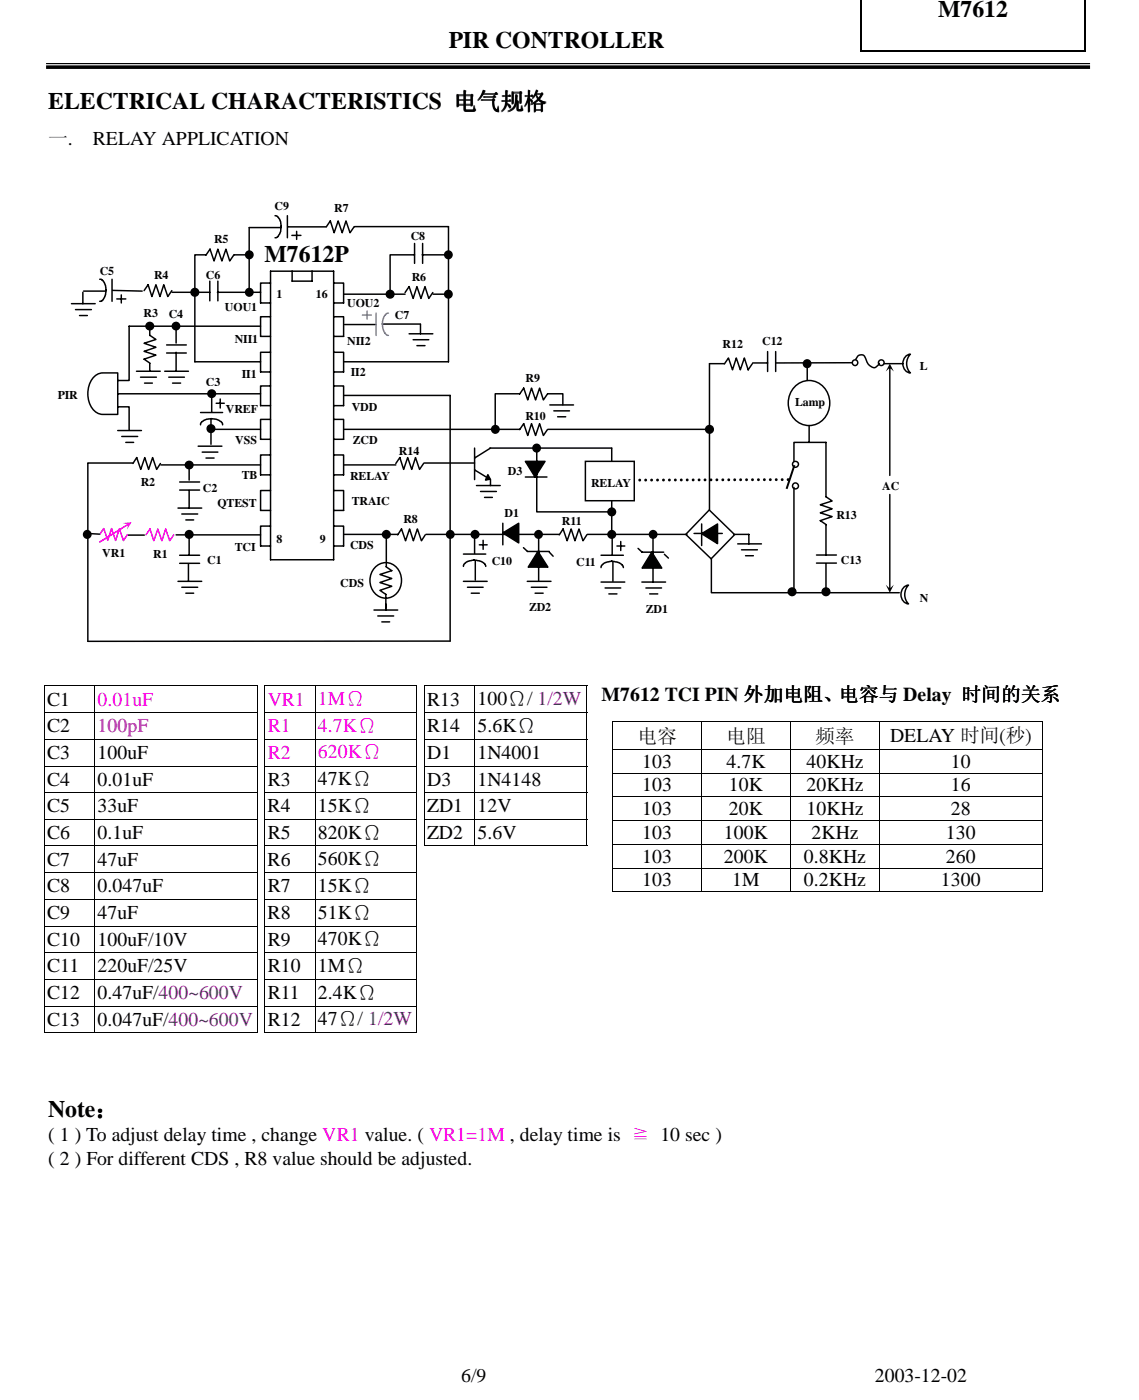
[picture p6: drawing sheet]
<svg xmlns="http://www.w3.org/2000/svg" width="203mm" height="250mm" viewBox="0 0 203 250" stroke-linecap="round" stroke-linejoin="round" font-family="sans-serif">
<path d="M8.2 11.7h186.3v.6h-186.3zM8.2 11.2h186.3v.3h-186.3z" fill="#010101"/>
<path d="M153.6 -.1v9.3M193.6 -.1v9.3M153.7 9h39.8" fill="none" stroke="#000" stroke-width=".25"/>
<g fill="none" stroke="#000" stroke-width=".18">
<path d="M7.8 122.5h38.2M7.8 127.2h38.2M7.8 132h38.2M7.8 136.8h38.2M7.9 122.5v4.7M7.9 127.3v4.6M7.9 132.1v4.6M7.9 136.9v4.5M16.9 122.5v4.7M16.9 127.3v4.6M16.9 132.1v4.6M16.9 136.9v4.5"/>
<path d="M45.9 122.5v4.7M45.9 127.3v4.6M45.9 132.1v4.6M45.9 136.9v4.5M47.2 122.5h27.2M47.2 127.2h27.2M47.2 132h27.2M47.2 136.8h27.2M47.3 122.5v4.7M47.3 127.3v4.6M47.3 132.1v4.6M47.3 136.9v4.5"/>
<path d="M56.2 122.5v4.7M56.2 127.3v4.6M56.2 132.1v4.6M56.2 136.9v4.5M74.3 122.5v4.7M74.3 127.3v4.6M74.3 132.1v4.6M74.3 136.9v4.5M75.6 122.5h29.2M75.6 127.2h29.2M75.6 132h29.2M75.6 136.8h29.2"/>
<path d="M75.7 122.5v4.7M75.7 127.3v4.6M75.7 132.1v4.6M75.7 136.9v4.5M84.7 122.5v4.7M84.7 127.3v4.6M84.7 132.1v4.6M84.7 136.9v4.5M104.7 122.5v4.7M104.7 127.3v4.6M104.7 132.1v4.6M104.7 136.9v4.5"/>
<path d="M109.3 128.8h76.8M109.3 133.8h76.8M109.3 138h76.8M109.4 128.9v4.8M109.4 133.9v4.1M109.4 138.1v4.1M125.2 128.9v4.8M125.2 133.9v4.1M125.2 138.1v4.1M141.1 128.9v4.8M141.1 133.9v4.1M141.1 138.1v4.1"/>
<path d="M156.9 128.9v4.8M156.9 133.9v4.1M156.9 138.1v4.1M186 128.9v4.8M186 133.9v4.1M186 138.1v4.1M7.8 141.5h38.2M7.8 146.3h38.2M7.8 151h38.2M7.8 155.8h38.2M7.9 141.6v4.6M7.9 146.4v4.5"/>
<path d="M7.9 151.1v4.6M7.9 155.9v4.6M16.9 141.6v4.6M16.9 146.4v4.5M16.9 151.1v4.6M16.9 155.9v4.6M45.9 141.6v4.6M45.9 146.4v4.5M45.9 151.1v4.6M45.9 155.9v4.6M47.2 141.5h27.2M47.2 146.3h27.2"/>
<path d="M47.2 151h27.2M47.2 155.8h27.2M47.3 141.6v4.6M47.3 146.4v4.5M47.3 151.1v4.6M47.3 155.9v4.6M56.2 141.6v4.6M56.2 146.4v4.5M56.2 151.1v4.6M56.2 155.9v4.6M74.3 141.6v4.6M74.3 146.4v4.5"/>
<path d="M74.3 151.1v4.6M74.3 155.9v4.6M75.6 141.5h29.2M75.6 146.3h29.2M75.6 151h29.2M75.7 141.6v4.6M75.7 146.4v4.5M84.7 141.6v4.6M84.7 146.4v4.5M104.7 141.6v4.6M104.7 146.4v4.5M109.3 142.3h76.8"/>
<path d="M109.3 146.5h76.8M109.3 150.7h76.8M109.3 155h76.8M109.4 142.4v4M109.4 146.6v4.1M109.4 150.8v4.1M109.4 155.1v4.2M109.4 159.2h15.7M125.2 142.4v4M125.2 146.6v4.1M125.2 150.8v4.1M125.2 155.1v4.2"/>
<path d="M125.3 159.2h15.7M141.1 142.4v4M141.1 146.6v4.1M141.1 150.8v4.1M141.1 155.1v4.2M141.1 159.2h15.7M156.9 142.4v4M156.9 146.6v4.1M156.9 150.8v4.1M156.9 155.1v4.2M157 159.2h28.9M186 142.4v4"/>
<path d="M186 146.6v4.1M186 150.8v4.1M186 155.1v4.2M7.8 160.6h38.2M7.8 165.3h38.2M7.8 170.1h38.2M7.8 174.9h38.2M7.8 179.6h38.2M7.9 160.6v4.7M7.9 165.4v4.6M7.9 170.2v4.6M7.9 175v4.5"/>
<path d="M7.9 179.7v4.8M16.9 160.6v4.7M16.9 165.4v4.6M16.9 170.2v4.6M16.9 175v4.5M16.9 179.7v4.8M45.9 160.6v4.7M45.9 165.4v4.6M45.9 170.2v4.6M45.9 175v4.5M45.9 179.7v4.8M47.2 160.6h27.2"/>
<path d="M47.2 165.3h27.2M47.2 170.1h27.2M47.2 174.9h27.2M47.2 179.6h27.2M47.3 160.6v4.7M47.3 165.4v4.6M47.3 170.2v4.6M47.3 175v4.5M47.3 179.7v4.8M56.2 160.6v4.7M56.2 165.4v4.6M56.2 170.2v4.6"/>
<path d="M56.2 175v4.5M56.2 179.7v4.8M74.3 160.6v4.7M74.3 165.4v4.6M74.3 170.2v4.6M74.3 175v4.5M74.3 179.7v4.8M8 184.4h8.8M17 184.4h28.8M47.3 184.4h8.8M56.3 184.4h18"/>
</g>
<g fill="none" stroke="#010101" stroke-width=".26">
<path d="M12.8 54.2h4.2M13.5 55.3h2.8M14.2 56.3h1.4M14.8 52.2v2M25.7 51.9l.7-1.1 .7 2.1 .7-2.1 .7 2.1 .7-2.1 .7 2.1 .8-1M26.7 58.2v1.7M26.8 59.9l1 .7-2.1 .7 2.1 .7-2.1 .7 2.1 .7-2.1 .7 1.1 .7M30.7 52.2h6.7M31.4 58.2v3M36.8 45.5l.7-1 .7 2.1 .7-2.1 .7 2.1 .7-2.1 .7 2.1 .7-1.1M36.8 45.5h-2v19.1h11.7M37.4 50.2v3.5"/>
<path d="M38.8 52.2h7.7M38.9 50.2v3.5M41.8 45.5h2.3M44.5 40.6v11.2M46.5 58.2h-23.5v9.7h-2M48.3 50.5h-1.8v3.6h1.8M48.3 56.5h-1.8v3.6h1.8M48.3 48.4h11.2v51.5h-11.2zM52.1 48.4v1.8h3.6v-1.8M58.2 40.5l.7-1.1 .7 2.2 .7-2.2 .8 2.2 .6-2.2 .8 2.2 .7-1.1M59.5 50.5h1.8v3.6h-1.8M59.5 56.5h1.8v3.6h-1.8"/>
<path d="M61.3 52.5h11M63.3 40.5h16.7v24.1h-18.7M72.3 52.2l.7-1 .7 2.1 .7-2.1 .7 2.1 .7-2.1 .7 2.1 .7-1.1M73 59.6h4.2M74 45.5h-4.4v7M74 43.5v3.5M75 57.9v1.7M75.3 45.5h4.7M75.4 43.5v3.5M77.3 52.5h2.7M16.8 67.2l1-.5 3.2-.1v7.4h-2.7a3.3 3.3 0 0 1-2.6-3.7 4.3 4.3 0 0 1 1.1-3.1zM21 72.6h2v4.1"/>
<path d="M21 70.3h25.5M21 76.9h4.2M21.7 77.9h2.9M22.4 79h1.4M24.4 66.3h4.2M25.1 67.3h2.8M25.8 68.4h1.4M26.7 64.9v1.4M29.4 66.3h4.2M29.7 61.6h3.5M29.7 63h3.5M30.1 67.3h2.8"/>
<path d="M30.8 68.4h1.4M31.4 62.9v3.4M35.4 79.7h4.2M37.6 76.7h8.9M48.3 62.9h-1.8v3.5h1.8M48.3 68.9h-1.8v3.5h1.8M48.3 74.9h-1.8v3.5h1.8M59.5 62.9h1.8v3.5h-1.8M59.5 68.9h1.8v3.5h-1.8M59.5 74.9h1.8v3.5h-1.8M61.3 70.6h19v43.9M73.7 60.7h2.8"/>
<path d="M74.4 61.7h1.4M141.7 69.1a3.7 3.7 0 0 1 4.2-.8 3.7 3.7 0 0 1 2.1 3.7 3.7 3.7 0 0 1-3.7 4 3.7 3.7 0 0 1-3.7-4 4.2 4.2 0 0 1 1.1-2.9zM15.7 82.7h8M15.7 82.7v31.8M22.7 95.5h3M23.7 82.7l.7-1 .7 2.1 .7-2.1 .7 2.1 .7-2.1 .7 2.1 .7-1.1M28.7 83h17.8M31.4 95.5h15.1M31.8 90.7h4.2M32.1 86.1h3.5M32.1 87.5h3.5M32.1 99.1h3.5"/>
<path d="M32.4 91.8h2.9M33.2 92.8h1.4M33.7 82.7v3M33.7 87.6v3.1M33.7 95.7v3.4M36.1 80.7h2.8M36.8 81.8h1.4M48.3 81.2h-1.8v3.6h1.8M48.3 87.6h-1.8v3.5h1.8M48.3 93.9h-1.8v3.6h1.8M59.5 81.2h1.8v3.6h-1.8M59.5 87.6h1.8v3.5h-1.8"/>
<path d="M59.5 93.9h1.8v3.6h-1.8M61.3 95.4h9.7M68.9 95.4v5.8M71 95.5l.6-1.1 .8 2.1 .7-2.1 .7 2.1 .7-2.1 .7 2.1 .7-1M99.8 95.5l.7-1.1 .7 2.1 .7-2.1 .7 2.1 .7-2.1 .7 2.1 .7-1M31.8 103.8h4.2M32.1 100.6h3.5M32.4 104.8h2.9M33.2 105.9h1.4M33.6 100.7v3.1"/>
</g>
<path d="M26 95.5l.8-1.1 .6 2.1 .8-2.1 .7 2.1 .7-2.1 .7 2.1 .7-1" fill="none" stroke="#ff01ff" stroke-width=".26"/>
<path d="M96 98.5l1.8 2.7h-3.6z" fill="#010101"/>
<g fill="none" stroke="#010101" stroke-width=".26">
<path d="M129.3 65l.7-1.1 .7 2.1 .7-2.1 .7 2.1 .7-2.1 .7 2.1 .7-1M134.3 64.8h2.7M137 62.8v3.5M138.4 62.8v3.5M152.7 64.1a.9 .9 0 0 1 .9-.7 .9 .9 0 0 1 .9 .6 1.72 1.72 0 0 0 1.7 1.6l.7-.7M70.6 82.7l.7-1 .7 2.1 .7-2.1 .8 2.1 .6-2.1 .8 2.1 .7-1.1M93.4 97.8l.7 .7h3.9M96 98.5l1.8 2.7h-3.6zM96.1 95.4v8.4M98 98.6l.7 .7"/>
<circle cx="152.6" cy="64.7" r=".49"/>
<circle cx="157.2" cy="64.8" r=".5"/>
</g>
<path d="M89.7 95.2l2.8-1.8v3.5z" fill="#010101"/>
<path d="M61.3 76.7h31.4M92.7 76.7l.7-1.1 .8 2.2 .6-2.2 .8 2.2 .7-2.2 .7 2.2 .7-1.1M98.1 72.3h4.2M98.8 73.4h2.8M99.5 74.4h1.4M152.1 64.8h-13.7M75.7 82.7h9M89.7 95.2l2.8-1.8v3.5zM89.7 93.4v3.9" fill="none" stroke="#010101" stroke-width=".26"/>
<g fill="#010101">
<path d="M158.7 88.2l.2 .1v16.8l-.1 .1-.2-.1zM158 104.4l.8 .7 .7-.7-.7 1.4z"/>
<path d="M158.7 65.5h.1l.1 .1v19.3l-.1 .1-.2-.1zM158.8 64.9l.7 1.4-.7-.7-.8 .7z"/>
</g>
<path d="M157.7 64.9h3.4M161.7 63.6l.7-.4a2.4 2.4 0 0 0 0 3.4 1.74 1.74 0 0 1-1.3-1.3 1.74 1.74 0 0 1 .6-1.7zM161.3 104.8l.8-.3a2.4 2.4 0 0 0 0 3.3 1.75 1.75 0 0 1-1.3-1.3 1.75 1.75 0 0 1 .5-1.7z" fill="none" stroke="#010101" stroke-width=".26"/>
<circle cx="44.5" cy="52.2" r=".67" fill="#010101"/>
<circle cx="44.5" cy="52.2" r=".67" fill="none" stroke="#010101" stroke-width=".26"/>
<circle cx="44.5" cy="45.5" r=".66" fill="#010101"/>
<circle cx="44.5" cy="45.5" r=".66" fill="none" stroke="#010101" stroke-width=".26"/>
<circle cx="34.8" cy="52.2" r=".68" fill="#010101"/>
<circle cx="34.8" cy="52.2" r=".68" fill="none" stroke="#010101" stroke-width=".26"/>
<circle cx="31.4" cy="58.2" r=".66" fill="#010101"/>
<circle cx="31.4" cy="58.2" r=".66" fill="none" stroke="#010101" stroke-width=".26"/>
<circle cx="26.7" cy="58.2" r=".67" fill="#010101"/>
<circle cx="26.7" cy="58.2" r=".67" fill="none" stroke="#010101" stroke-width=".26"/>
<circle cx="37.8" cy="70.3" r=".67" fill="#010101"/>
<circle cx="37.8" cy="70.3" r=".67" fill="none" stroke="#010101" stroke-width=".26"/>
<circle cx="37.6" cy="76.5" r=".68" fill="#010101"/>
<circle cx="37.6" cy="76.5" r=".68" fill="none" stroke="#010101" stroke-width=".26"/>
<circle cx="33.7" cy="83" r=".66" fill="#010101"/>
<circle cx="33.7" cy="83" r=".66" fill="none" stroke="#010101" stroke-width=".26"/>
<circle cx="33.7" cy="95.4" r=".68" fill="#010101"/>
<circle cx="33.7" cy="95.4" r=".68" fill="none" stroke="#010101" stroke-width=".26"/>
<circle cx="15.6" cy="95.4" r=".67" fill="#010101"/>
<circle cx="15.6" cy="95.4" r=".67" fill="none" stroke="#010101" stroke-width=".26"/>
<circle cx="126.6" cy="76.7" r=".68" fill="#010101"/>
<circle cx="126.6" cy="76.7" r=".68" fill="none" stroke="#010101" stroke-width=".26"/>
<circle cx="116.5" cy="95.4" r=".67" fill="#010101"/>
<circle cx="116.5" cy="95.4" r=".67" fill="none" stroke="#010101" stroke-width=".26"/>
<circle cx="68.9" cy="95.4" r=".68" fill="#010101"/>
<circle cx="68.9" cy="95.4" r=".68" fill="none" stroke="#010101" stroke-width=".26"/>
<circle cx="69.6" cy="52.5" r=".68" fill="#010101"/>
<circle cx="69.6" cy="52.5" r=".68" fill="none" stroke="#010101" stroke-width=".26"/>
<circle cx="80.3" cy="95.4" r=".67" fill="#010101"/>
<circle cx="80.3" cy="95.4" r=".67" fill="none" stroke="#010101" stroke-width=".26"/>
<circle cx="80" cy="52.5" r=".67" fill="#010101"/>
<circle cx="80" cy="52.5" r=".67" fill="none" stroke="#010101" stroke-width=".26"/>
<circle cx="80" cy="45.5" r=".66" fill="#010101"/>
<circle cx="80" cy="45.5" r=".66" fill="none" stroke="#010101" stroke-width=".26"/>
<circle cx="88.4" cy="76.6" r=".67" fill="#010101"/>
<g fill="none" stroke="#010101" stroke-width=".26">
<path d="M84.7 80v5.6M87.5 80l-2.8 1.8M76 95.4h23.8M84.7 83.9l2.8 1.7M82.7 103.8h4.2M83.4 104.8h2.8M84.1 105.9h1.4M94.1 103.8h4.2M94.8 104.8h2.8M95.5 105.9h1.4"/>
<circle cx="88.4" cy="76.6" r=".67"/>
</g>
<path d="M87 84.7l.5 .8-.9 .2z" fill="#010101"/>
<path d="M85 86.7h4.2M85.7 87.7h2.9M86.5 88.8h1.4M87 84.7l.5 .8-.9 .2zM87.5 85.6v1.1" fill="none" stroke="#010101" stroke-width=".26"/>
<path d="M93.7 82.4h3.5l-1.7 2.8z" fill="#010101"/>
<g fill="none" stroke="#010101" stroke-width=".26">
<path d="M87.4 80h21.7v2.4M92.7 70.3l.7-1 .8 2.1 .6-2.1 .8 2.1 .7-2.1 .7 2.1 .7-1.1M92.7 70.3h-4.3v6.4M95.8 80v11.4h13.3M97.8 70.3h2.6v2M61.3 83h9.3M93.7 82.4h3.5l-1.7 2.8zM93.7 85.2h3.9M104.4 82.4h8.8v7h-8.8zM104.8 95.4h17.8M109.1 89.4v5.8M107.2 103.9h4.3"/>
<path d="M108 105h2.8M108.6 106h1.5"/>
</g>
<path d="M116.3 98.6l1.8 2.8h-3.5z" fill="#010101"/>
<path d="M113.8 97.9l.8 .7h3.8M116.3 98.6l1.8 2.8h-3.5zM116.5 95.5v8.4M118.5 99l.8 .6M114.5 103.9h4.3M115.2 105h2.8M115.9 106h1.5" fill="none" stroke="#010101" stroke-width=".26"/>
<path d="M125.2 95.3l2.8-1.8v3.6z" fill="#010101"/>
<g fill="none" stroke="#010101" stroke-width=".26">
<path d="M97.8 76.7h28.8M129.3 64.9h-2.7v26.1M144 64.9v3M144.4 76v3M123.8 95.2h5.1M125.2 95.3l2.8-1.8v3.6zM125.2 93.5v3.9M126.5 91l4.6 4.4-4.2 4.4-4.5-4.4zM126.9 99.8v6h33.6M130.9 95.4h2.7v1.7M131.6 97.1h4.3M132.3 98.2h2.8"/>
<path d="M133 99.2h1.4M141.7 82.4v-3.4h5.7v9.7M141.7 87v18.5M145.7 99.1h3.5M147.4 93.8v5.3M147.4 88.7l1.1 .7-2.1 .7 2.1 .7-2.1 .8 2.1 .6-2.1 .8 1 .7M145.7 100.5h3.5M147.4 100.7v5.1"/>
<circle cx="141.9" cy="82.9" r=".53"/>
<circle cx="141.9" cy="86.8" r=".53"/>
</g>
<path d="M141.7 83l-1.4 4.3" fill="none" stroke="#010101" stroke-width=".35"/>
<path d="M114.1 85.7l27.3-.1" fill="none" stroke="#010101" stroke-width=".53" stroke-dasharray="0 1.1"/>
<circle cx="109.1" cy="95.4" r=".68" fill="#010101"/>
<circle cx="109.1" cy="95.4" r=".68" fill="none" stroke="#010101" stroke-width=".26"/>
<circle cx="96.1" cy="95.4" r=".67" fill="#010101"/>
<circle cx="96.1" cy="95.4" r=".67" fill="none" stroke="#010101" stroke-width=".26"/>
<circle cx="84.8" cy="95.4" r=".68" fill="#010101"/>
<circle cx="84.8" cy="95.4" r=".68" fill="none" stroke="#010101" stroke-width=".26"/>
<circle cx="109.1" cy="91.4" r=".68" fill="#010101"/>
<circle cx="109.1" cy="91.4" r=".68" fill="none" stroke="#010101" stroke-width=".26"/>
<circle cx="95.8" cy="80" r=".67" fill="#010101"/>
<circle cx="95.8" cy="80" r=".67" fill="none" stroke="#010101" stroke-width=".26"/>
<circle cx="144" cy="64.9" r=".67" fill="#010101"/>
<g fill="none" stroke="#010101" stroke-width=".26">
<path d="M49.1 38.5l.4 .1 .4 .5 .2 .5 .1 .9M51.3 38.5v3.9M14.9 52h3.9M17.8 49.9l.5 .1 .3 .4 .2 .6 .1 .8M18.9 51.7l-.1 .9-.2 .6-.3 .5-.5 .1M20 49.9v3.9M20.2 51.8l5.2 .2M20.8 53.4h1.6M21.6 52.6v1.5M44.5 40.6h5.6M50.2 40.4l-.1 .9-.2 .5-.4 .6h-.4M51.4 40.5h6.8"/>
<path d="M52.1 42h1.6M52.9 41.3v1.4M61.5 57.9h5.6M68.4 57.9h6.6M35.8 73.6h3.9M37.7 74.7l-.8 .1-.5 .2-.5 .5-.1 .3M37.8 70.3v3.2M38.6 72h1.4M39.3 71.2v1.6M39.7 75.8a1.12 1.12 0 0 0-.9-.9l-1.2-.2v4.6M82.7 98.9h4M84.5 100l1.5 .3 .5 .4 .2 .4"/>
<path d="M84.6 100l-1.3 .3-.5 .4-.1 .4M84.7 95.5v3.3M85.5 97.3h1.4M86.2 96.5v1.6M107.2 99.1h4M109.2 95.7v3.3M110.1 97.5h1.4M110.8 96.7v1.6M66.7 108.9h4.3M67.1 101.1a2.79 2.79 0 0 1 3.1-.3 2.79 2.79 0 0 1 1.4 2.8 2.78 2.78 0 0 1-1.7 3 2.78 2.78 0 0 1-3.3-1 3.4 3.4 0 0 1 .5-4.5zM67.4 110h2.8M68.1 111h1.4"/>
<path d="M68.8 101.2l1.1 .7-2.1 .7 2.1 .7-2.1 .7 2.1 .7-2.1 .7 1 .7v2.8M80.3 114.5h-64.6M84.8 100.1v3.5M109.1 100.2l1.5 .3 .4 .4 .2 .4M109.2 100.2l-1.3 .3-.6 .5-.1 .3M109.4 100.3v3.5"/>
<circle cx="144" cy="64.9" r=".67"/>
</g>
<path d="M64.7 56.2h1.6M65.5 55.5v1.5M67.1 55.9v4M68.2 57.8l.3 1.4 .5 .6 .3 .1M69.3 55.9l-.4 .1-.4 .5-.3 1.4" fill="none" stroke="#3467ff" stroke-width=".26"/>
<circle cx="141.3" cy="105.7" r=".68" fill="#010101"/>
<circle cx="141.3" cy="105.7" r=".68" fill="none" stroke="#010101" stroke-width=".26"/>
<circle cx="147.4" cy="105.7" r=".68" fill="#010101"/>
<circle cx="147.4" cy="105.7" r=".68" fill="none" stroke="#010101" stroke-width=".26"/>
<path d="M19.9 94.4l.7 2.1 .7-2.1 .7 2.1 .7-1.1M19.9 94.3l-.7 2.2-.7-2.2-.7 1.1" fill="none" stroke="#ff01ff" stroke-width=".26"/>
<path d="M17.7 96.6l5.1-3.1h.2v.2l-5.1 3.2-.2-.1zM21.9 93.4l1.6-.2-.8 1.4 .2-1z" fill="#ff01ff"/>
<path d="M15.6 95.2l2.1 .2" fill="none" stroke="#010101" stroke-width=".26"/>
<g font-size="4.2">
<text x="167.4" y="3.1">M7612</text>
<text x="80.1" y="8.6">PIR CONTROLLER</text>
<text x="8.6" y="19.5">ELECTRICAL CHARACTERISTICS 电气规格</text>
<text x="47.2" y="46.9">M7612P</text>
<text x="8.6" y="199.5">Note：</text>
</g>
<g font-size="3.5">
<text x="8.6" y="25.9">一.</text>
<text x="16.6" y="25.9">RELAY APPLICATION</text>
<text x="8.4" y="126">C1</text>
<text x="76.2" y="126">R13</text>
<text x="85.2" y="125.9">100Ω/ 1/2W</text>
<text x="107.3" y="125.1">M7612 TCI PIN 外加电阻、电容与 Delay 时间的关系</text>
<text x="8.4" y="130.8">C2</text>
<text x="76.2" y="130.8">R14</text>
<text x="85.2" y="130.7">5.6KΩ</text>
<text x="8.4" y="135.5">C3</text>
<text x="17.4" y="135.5">100uF</text>
<text x="76.2" y="135.5">D1</text>
<text x="85.2" y="135.5">1N4001</text>
<text x="113.7" y="132.6">电容</text>
<text x="114.6" y="137.1">103</text>
<text x="129.6" y="132.6">电阻</text>
<text x="129.6" y="137.1">4.7K</text>
<text x="143.9" y="137.1">40KHz</text>
<text x="145.5" y="132.6">频率</text>
<text x="158.8" y="132.5">DELAY 时间(秒)</text>
<text x="169.6" y="137.1">10</text>
<text x="8.4" y="140.3">C4</text>
<text x="17.4" y="140.3">0.01uF</text>
<text x="47.8" y="140.3">R3</text>
<text x="56.7" y="140.2">47KΩ</text>
<text x="76.2" y="140.3">D3</text>
<text x="85.2" y="140.3">1N4148</text>
<text x="114.6" y="141.3">103</text>
<text x="130.1" y="141.3">10K</text>
<text x="143.9" y="141.3">20KHz</text>
<text x="169.6" y="141.3">16</text>
<text x="8.4" y="145">C5</text>
<text x="8.4" y="149.8">C6</text>
<text x="17.4" y="149.8">0.1uF</text>
<text x="17.4" y="145">33uF</text>
<text x="47.8" y="145">R4</text>
<text x="47.8" y="149.8">R5</text>
<text x="56.7" y="144.9">15KΩ</text>
<text x="56.7" y="149.7">820KΩ</text>
<text x="76.2" y="145">ZD1</text>
<text x="76.2" y="149.8">ZD2</text>
<text x="85.2" y="149.8">5.6V</text>
<text x="85.2" y="145">12V</text>
<text x="114.6" y="145.5">103</text>
<text x="114.6" y="149.8">103</text>
<text x="129.2" y="149.8">100K</text>
<text x="130.1" y="145.5">20K</text>
<text x="143.9" y="145.5">10KHz</text>
<text x="144.8" y="149.8">2KHz</text>
<text x="168.8" y="149.8">130</text>
<text x="169.6" y="145.5">28</text>
<text x="8.4" y="154.5">C7</text>
<text x="17.4" y="154.5">47uF</text>
<text x="47.8" y="154.5">R6</text>
<text x="56.7" y="154.5">560KΩ</text>
<text x="114.6" y="154">103</text>
<text x="129.2" y="154">200K</text>
<text x="143.4" y="154">0.8KHz</text>
<text x="168.8" y="154">260</text>
<text x="8.4" y="159.3">C8</text>
<text x="17.4" y="159.3">0.047uF</text>
<text x="47.8" y="159.3">R7</text>
<text x="56.7" y="159.2">15KΩ</text>
<text x="114.6" y="158.2">103</text>
<text x="130.6" y="158.2">1M</text>
<text x="143.4" y="158.2">0.2KHz</text>
<text x="167.9" y="158.2">1300</text>
<text x="8.4" y="164.1">C9</text>
<text x="17.4" y="164.1">47uF</text>
<text x="47.8" y="164.1">R8</text>
<text x="56.7" y="164">51KΩ</text>
<text x="8.4" y="168.9">C10</text>
<text x="8.4" y="173.6">C11</text>
<text x="17.4" y="168.9">100uF/10V</text>
<text x="17.4" y="173.6">220uF/25V</text>
<text x="47.8" y="168.9">R9</text>
<text x="47.8" y="173.6">R10</text>
<text x="56.7" y="168.8">470KΩ</text>
<text x="56.7" y="173.5">1MΩ</text>
<text x="8.4" y="178.4">C12</text>
<text x="17.4" y="178.4">0.47uF/400~600V</text>
<text x="47.8" y="178.4">R11</text>
<text x="56.7" y="178.3">2.4KΩ</text>
<text x="8.4" y="183.1">C13</text>
<text x="17.4" y="183.1">0.047uF/400~600V</text>
<text x="47.8" y="183.1">R12</text>
<text x="56.7" y="183">47Ω/ 1/2W</text>
<text x="8.6" y="203.7">( 1 ) To adjust delay time , change VR1 value. ( VR1=1M , delay time is ≧ 10 sec )</text>
<text x="8.6" y="207.9">( 2 ) For different CDS , R8 value should be adjusted.</text>
<text x="82.3" y="246.7">6/9</text>
<text x="156.1" y="246.7">2003-12-02</text>
</g>
<g font-size="3.5" fill="#f0f">
<text x="17.4" y="126">0.01uF</text>
<text x="47.8" y="126">VR1</text>
<text x="56.7" y="125.9">1MΩ</text>
<text x="47.8" y="130.8">R1</text>
<text x="56.7" y="130.7">4.7KΩ</text>
<text x="47.8" y="135.5">R2</text>
<text x="56.7" y="135.4">620KΩ</text>
</g>
<text font-size="3.5" fill="#f00" x="17.4" y="130.8">100pF</text>
<g font-size="2.1">
<text x="49" y="37.5">C9</text>
<text x="59.6" y="37.9">R7</text>
<text x="38.2" y="43.4">R5</text>
<text x="73.3" y="42.9">C8</text>
<text x="17.8" y="49.1">C5</text>
<text x="27.5" y="49.8">R4</text>
<text x="36.8" y="49.8">C6</text>
<text x="49.3" y="53.1">1</text>
<text x="56.4" y="53.1">16</text>
<text x="73.5" y="50.1">R6</text>
<text x="25.6" y="56.6">R3</text>
<text x="30.1" y="56.8">C4</text>
<text x="40.1" y="55.5">UOU1</text>
<text x="61.9" y="54.8">UOU2</text>
<text x="70.5" y="57">C7</text>
<text x="41.9" y="61.3">NII1</text>
<text x="61.9" y="61.6">NII2</text>
<text x="128.9" y="62.2">R12</text>
<text x="136" y="61.5">C12</text>
<text x="164.1" y="66">L</text>
<text x="10.3" y="71.2">PIR</text>
<text x="36.8" y="68.9">C3</text>
<text x="43.1" y="67.6">II1</text>
<text x="62.6" y="67">II2</text>
<text x="93.8" y="68.2">R9</text>
<text x="40.3" y="73.8">VREF</text>
<text x="62.7" y="73.4">VDD</text>
<text x="93.7" y="74.9">R10</text>
<text x="141.9" y="72.5">Lamp</text>
<text x="42" y="79.3">VSS</text>
<text x="63" y="79.3">ZCD</text>
<text x="71.2" y="81.3">R14</text>
<text x="25.1" y="86.9">R2</text>
<text x="36.2" y="87.8">C2</text>
<text x="43.1" y="85.5">TB</text>
<text x="62.5" y="85.7">RELAY</text>
<text x="90.6" y="84.9">D3</text>
<text x="105.5" y="87">RELAY</text>
<text x="157.4" y="87.4">AC</text>
<text x="38.8" y="90.5">QTEST</text>
<text x="62.7" y="90.2">TRAIC</text>
<text x="72" y="93.4">R8</text>
<text x="90" y="92.4">D1</text>
<text x="100.3" y="93.7">R11</text>
<text x="149.2" y="92.7">R13</text>
<text x="18.3" y="99.4">VR1</text>
<text x="27.4" y="99.6">R1</text>
<text x="37" y="100.7">C1</text>
<text x="41.9" y="98.4">TCI</text>
<text x="49.3" y="96.9">8</text>
<text x="57.1" y="96.9">9</text>
<text x="62.5" y="98.1">CDS</text>
<text x="87.7" y="100.9">C10</text>
<text x="102.8" y="101">C11</text>
<text x="150" y="100.7">C13</text>
<text x="60.7" y="104.8">CDS</text>
<text x="164.1" y="107.4">N</text>
<text x="94.4" y="109.1">ZD2</text>
<text x="115.2" y="109.5">ZD1</text>
</g>
</svg>
